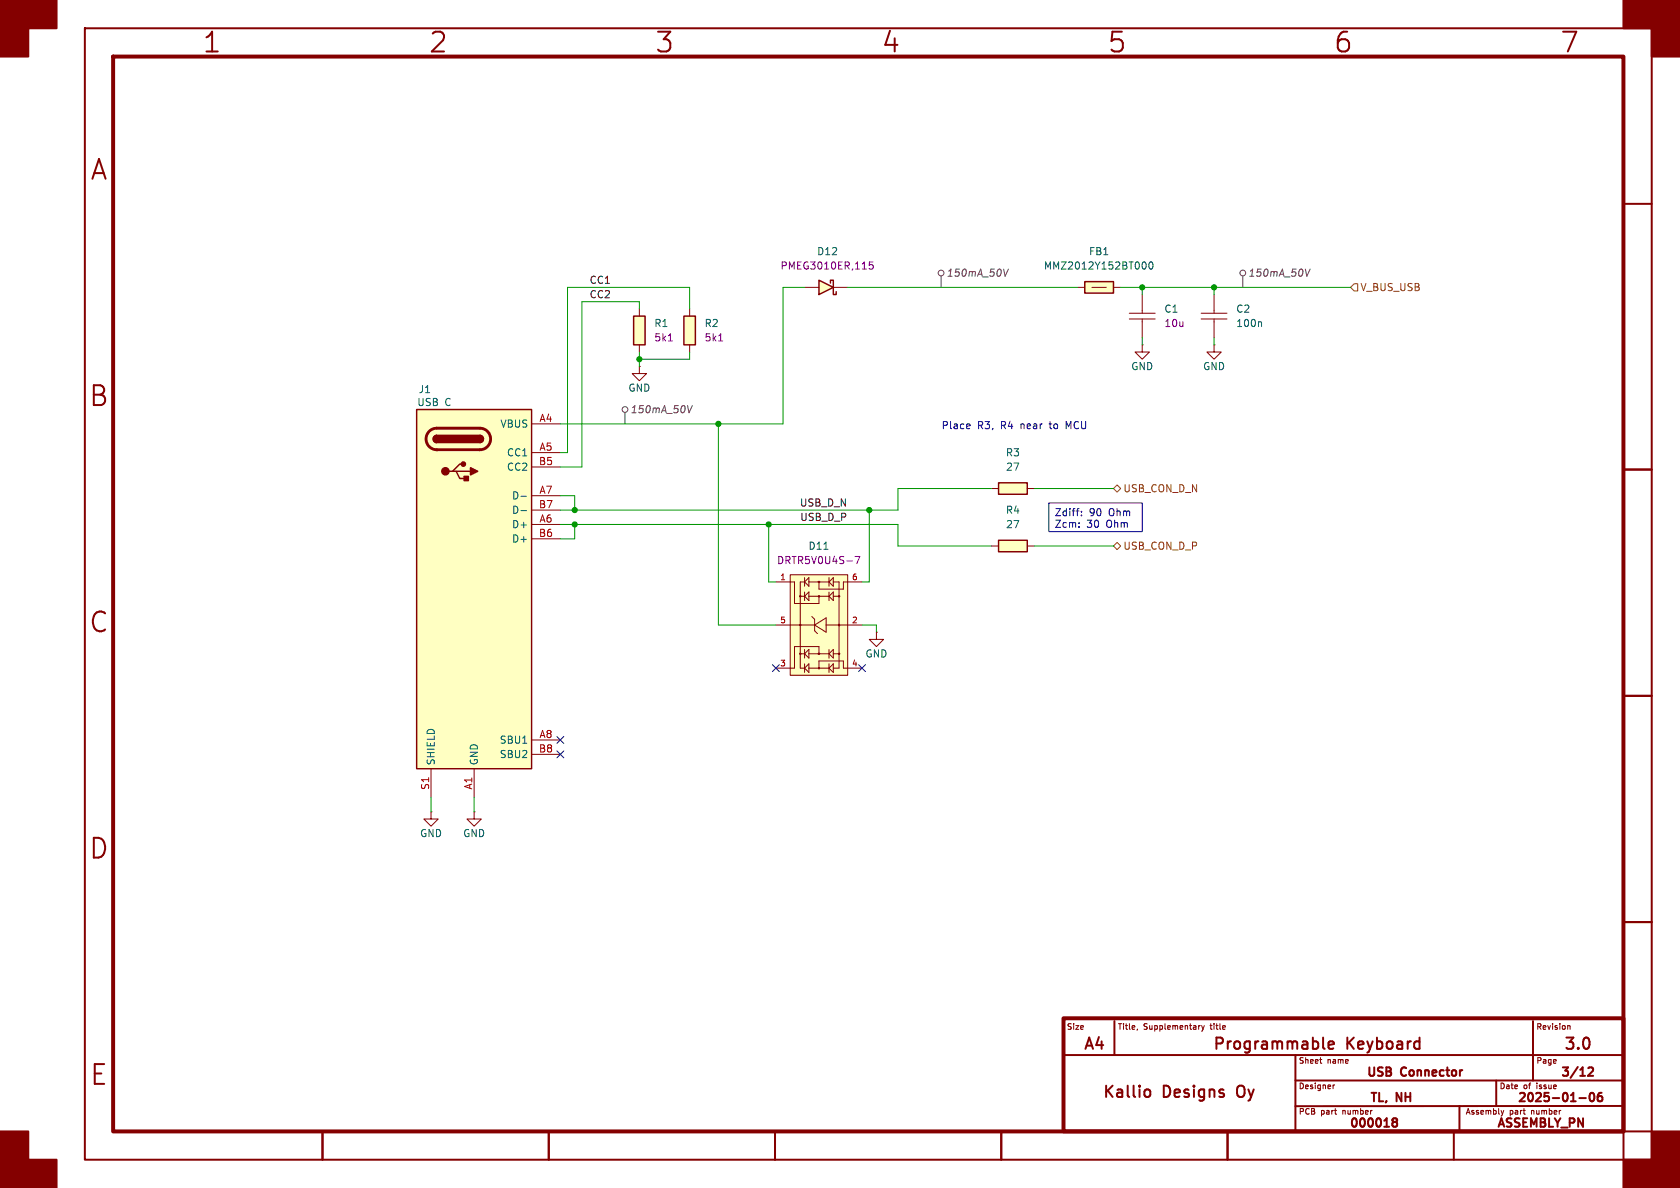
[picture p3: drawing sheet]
<svg xmlns="http://www.w3.org/2000/svg" width="297mm" height="210mm" viewBox="0 0 297 210" stroke-linecap="round" stroke-linejoin="round" font-family="sans-serif">
<g fill="none" stroke="#840000" stroke-width=".35">
<path d="M15 5h277v200h-277zM287 36h5M287 83h5M287 123h5M287 163h5M188 186.5h99M197 180.5v6M202.4 192.8a.54 .54 0 0 1 .5-.2 .54 .54 0 0 1 .5 .4v.5a.54 .54 0 0 1-.5 .4 .54 .54 0 0 1-.5-.2M229 186.5v13.5M229 191h58M233.9 183.4v1.7l.3 .3M234.9 184.7l.9-.1-.1-.4-.6-.1-.2 .3 .1 .9 .1 .1 .6-.1"/>
<path d="M246.4 198.3l-.3-.3 .3-.3 .5 .1 .1 .2-.3 .3M246.4 198.3l-.3 .3 .1 .4 .2 .2 .5-.1 .1-.2-.1-.4-.2-.2M246.4 198.3h.3M250.8 184.1l.2 .1M251 183.4v2M251 185.3l-.2 .1M258 195.5v4.5M258.5 189.2l-.3 .1M264.5 191v4.5M271 180.5v10.5M279.2 194.1h1.2M280.8 188.8l.6-.1 .2 .1v.3l-.9 1.1h.9"/>
<path d="M281.1 193.3l.3-.1a.81 .81 0 0 1 .5 .6 .81 .81 0 0 1-.3 .8l-.1 .1a.81 .81 0 0 1-.4-1.4zM283.1 193.2a.59 .59 0 0 0-.7 .6v.6l.2 .2 .4 .1 .2-.2 .1-.5-.2-.2h-.4l-.3 .2M287 195.5h-58M57 200v5M97 200v5M137 200v5M177 200v5M181 200h111M217 200v5M257 200v5M287 200v5"/>
</g>
<path d="M20 10h267v190h-267zM188 180h99v20h-99z" fill="none" stroke="#840000" stroke-width=".7"/>
<g fill="#840000" stroke="#840000" stroke-width=".35">
<path d="M0 0h10v5h-5v5h-5z"/>
<path d="M0 200h5v5h5v5h-10z"/>
<path d="M287 0h10v10h-5v-5h-5z"/>
<path d="M292 200h5v10h-10v-5h5z"/>
</g>
<g fill="none" stroke="#840000" stroke-width=".18">
<path d="M212.3 56.4h4.6M212.3 55.4h4.6M214.6 52.1v3.3M214.6 56.4v3.3M201.1 181.9l-.1 .2M212.1 181.3h.1M212.4 181.3l.3 .7M212.7 182l-.3 .3M212.9 181.3l-.2 .7M233.3 187.3h.4M233.6 188h.1M235.7 191.8v.7"/>
<path d="M236 191.8l-.3 .2M265.4 196.3l.2 .7M265.6 197l-.1 .2M265.8 196.3l-.2 .7M277.2 181.3h.3l.1 .7"/>
</g>
<path d="M222.8 56.9l.2 .2v.6" fill="none" stroke="#006464" stroke-width=".18"/>
<path d="M191.8 49.8h5v2h-5z" fill="#ffffc2"/>
<path d="M190.5 50.8h1.3M193 50.8h2.6M196.8 50.8h1.3" fill="none" stroke="#840000" stroke-width=".18"/>
<path d="M191.8 49.8h5v2h-5z" fill="none" stroke="#840000" stroke-width=".25"/>
<path d="M202.2 46.3a.68 .68 0 0 1 .4 .6 .68 .68 0 0 1-.4 .7M203.2 46.4l.2-.1a.68 .68 0 0 1 .5 .6 .68 .68 0 0 1-.5 .7l-.2-.2-.1-.3z" fill="none" stroke="#006464" stroke-width=".18"/>
<path d="M73.7 72.4h20.3v63.5h-20.3z" fill="#ffffc2"/>
<path d="M73.7 72.4h20.3v63.5h-20.3zM77.2 77a.64 .64 0 0 0-.6 .6 .64 .64 0 0 0 .6 .6M84.8 77a.63 .63 0 0 1 .7 .6 .63 .63 0 0 1-.7 .6M80 83.3h.6l.7 1.3h1.2M80.6 83.3h2.6M81.9 82h-.6l-1.3 1.3h-.6" fill="none" stroke="#840000" stroke-width=".25"/>
<g fill="#840000" stroke="#840000" stroke-width=".25">
<path d="M76.8 77.2l.4-.2v1.2a.64 .64 0 0 1-.6-.4 .64 .64 0 0 1 .2-.6z"/>
<path d="M82 84.2h.8v.8h-.8z"/>
<path d="M77.2 77h7.6v1.2h-7.6z"/>
<path d="M84.8 77a.63 .63 0 0 1 .7 .6 .63 .63 0 0 1-.7 .6z"/>
<path d="M83.2 82.7l1.3 .6-1.3 .6z"/>
<circle cx="78.7" cy="83.3" r=".63"/>
<circle cx="81.9" cy="82" r=".38"/>
</g>
<path d="M75.9 76.3l.5-.4 .6-.2h7.8a1.9 1.9 0 0 1 1.9 1.9 1.9 1.9 0 0 1-1.9 1.9h-7.6a1.91 1.91 0 0 1-1.7-1.2 1.91 1.91 0 0 1 .4-2z" fill="none" stroke="#840000" stroke-width=".51"/>
<path d="M94 74.9h5.1M94 80h5.1M94 92.7h5.1M94 87.6h5.1M94 82.6h5.1M94 95.3h5.1M94 90.2h5.1M76.2 135.9v5.1M83.8 135.9v5.1M94 130.8h5.1M94 133.4h5.1" fill="none" stroke="#840000" stroke-width=".18"/>
<path d="M92.1 87.7h1M92.1 90.3h1" fill="none" stroke="#006464" stroke-width=".18"/>
<path d="M139.7 101.6h10.2v17.8h-10.2z" fill="#ffffc2"/>
<g fill="none" stroke="#840000" stroke-width=".18">
<path d="M113 64.8v1.2h1.3l-1.3 1.3-1.2-1.3h1.2M113 64.8h.1M137.2 110.5h6.8M137.2 102.9h3.3v3.8h4.3v-1.3M139.7 101.6h10.2v17.8h-10.2zM141.5 115.6h.7M141.5 105.4h.7M142.2 102.9h-.7v15.2h.7M142.2 102.1v1.5M142.2 104.6v1.6M142.2 114.8v1.5M142.2 117.3v1.6"/>
<path d="M142.2 115.6l.8-.8v1.5zM142.2 105.4l.8-.8v1.6zM143 118.1h3.6M143 102.9h3.6M143 117.3v1.6l-.8-.8zM143 115.6h3.6M143 105.4h3.6M143 102.1v1.5l-.8-.7zM143.5 109l.5 .5v2l.5 .5M144 110.5l2-1.3v2.6zM144.8 115.6v-1.3h-4.3v3.8h-3.3M144.8 118.1v-1.3h4.3v1.3h3.3"/>
<path d="M144.8 102.9v1.2h4.3v-1.2h3.3M146 110.5h6.4M146.6 102.1v1.5M146.6 104.6v1.6M146.6 114.8v1.5M146.6 117.3v1.6M146.6 118.1l.7-.8v1.6zM146.6 102.9l.7-.8v1.5zM147.3 102.9h1v15.2h-1M147.3 115.6h1M147.3 105.4h1M147.3 114.8v1.5l-.7-.7z"/>
<path d="M147.3 104.6v1.6l-.7-.8zM76.2 143.5v1.3h1.3l-1.3 1.3-1.3-1.3h1.3M76.2 143.5h.1M83.8 143.5v1.3h1.3l-1.3 1.3-1.3-1.3h1.3M83.8 143.5h.1"/>
</g>
<g fill="#840000" stroke="#840000" stroke-width=".18">
<circle cx="141.5" cy="115.6" r=".13"/>
<circle cx="141.5" cy="110.5" r=".13"/>
<circle cx="141.5" cy="105.4" r=".13"/>
<circle cx="144.8" cy="118.1" r=".13"/>
<circle cx="144.8" cy="115.6" r=".13"/>
<circle cx="144.8" cy="105.4" r=".13"/>
<circle cx="144.8" cy="102.9" r=".13"/>
<circle cx="148.3" cy="115.6" r=".13"/>
<circle cx="148.3" cy="110.5" r=".13"/>
<circle cx="148.3" cy="105.4" r=".13"/>
</g>
<path d="M145.7 97.1h.7" fill="none" stroke="#006464" stroke-width=".18"/>
<path d="M151.2 98.4h.8l-.5 1.2" fill="none" stroke="#840084" stroke-width=".18"/>
<path d="M144.8 49.5l2.5 1.3-2.5 1.3z" fill="#ffffc2"/>
<path d="M144.8 49.5l2.5 1.3-2.5 1.3zM146.8 50v-.5h.5v2.6h.5v-.5" fill="none" stroke="#840000" stroke-width=".25"/>
<path d="M142.2 50.8h2.6M147.3 50.8h2.6" fill="none" stroke="#840000" stroke-width=".18"/>
<path d="M154.3 46.3h-.6v.6l.1-.1h.5l.1 .2-.1 .4-.2 .2-.4-.2" fill="none" stroke="#840084" stroke-width=".18"/>
<path d="M112 55.9h2v5.1h-2z" fill="#ffffc2"/>
<path d="M112 55.9h2v5.1h-2z" fill="none" stroke="#840000" stroke-width=".25"/>
<path d="M113 54.6v1.3M113 61v1.2M154.9 111.8v1.2h1.3l-1.3 1.3-1.2-1.3h1.2M154.9 111.8h.1" fill="none" stroke="#840000" stroke-width=".18"/>
<path d="M118.2 60.3h.7" fill="none" stroke="#840084" stroke-width=".18"/>
<path d="M120.9 55.9h2v5.1h-2z" fill="#ffffc2"/>
<path d="M120.9 55.9h2v5.1h-2z" fill="none" stroke="#840000" stroke-width=".25"/>
<path d="M121.9 54.6v1.3M199.6 56.4h4.6M199.6 55.4h4.6M201.9 52.1v3.3M201.9 56.4v3.3M121.9 61v1.2M201.9 61v1.2h1.3l-1.3 1.3-1.2-1.3h1.2M201.9 61h.1M214.6 61v1.2h1.3l-1.3 1.3-1.2-1.3h1.2M214.6 61h.1" fill="none" stroke="#840000" stroke-width=".18"/>
<path d="M127.1 60.3h.7" fill="none" stroke="#840084" stroke-width=".18"/>
<path d="M176.5 95.5h5.1v2h-5.1z" fill="#ffffc2"/>
<path d="M176.5 95.5h5.1v2h-5.1z" fill="none" stroke="#840000" stroke-width=".25"/>
<path d="M175.3 96.5h1.2M181.6 96.5h1.3" fill="none" stroke="#840000" stroke-width=".18"/>
<path d="M176.5 85.3h5.1v2.1h-5.1z" fill="#ffffc2"/>
<path d="M176.5 85.3h5.1v2.1h-5.1z" fill="none" stroke="#840000" stroke-width=".25"/>
<path d="M175.3 86.4h1.2M181.6 86.4h1.3" fill="none" stroke="#840000" stroke-width=".18"/>
<g fill="none" stroke="#484848" stroke-width=".18">
<path d="M166.4 48.8v2M178.3 47.6l-.6 1.2M219.7 48.8v2M231.6 47.6l-.6 1.2M110.5 72.9v2M122.4 71.7l-.6 1.3"/>
<circle cx="166.4" cy="48.3" r=".51"/>
<circle cx="219.7" cy="48.3" r=".51"/>
<circle cx="110.5" cy="72.4" r=".51"/>
</g>
<path d="M238.8 50.8l.6-.6h.6v1.2h-.6zM196.8 86.4l.7-.7 .6 .7-.6 .6zM196.8 96.5l.7-.6 .6 .6-.6 .7z" fill="none" stroke="#725600" stroke-width=".18"/>
<path d="M171.3 74.9l.2 .3-.6 .2M171.4 75.7l-.1 .1M188.9 75.4l-.4-.9v1.3M185.4 88.9h16.5v5.1h-16.5zM190.8 93.1v.1M190.8 92.4v.2M191.2 91.1v.1M191.2 90.4v.1" fill="none" stroke="#0000c2" stroke-width=".18"/>
<g fill="none" stroke="#009600" stroke-width=".18">
<path d="M113 54.6v-1.3h-10.1v29.3h-3.8M121.9 54.6v-3.8h-21.6v29.2h-1.2M142.2 50.8h-3.8v24.1h-39.3M149.9 50.8h40.6M198.1 50.8h40.7M201.9 50.8v1.3M201.9 59.7v1.3M214.6 50.8v1.3M214.6 59.7v1.3M113 62.2v2.6M121.9 62.2v1.3h-8.9M127 74.9v35.6h10.2"/>
<path d="M99.1 92.7h59.6v3.8h16.6M99.1 87.6h2.5v2.6M101.6 92.7v2.6h-2.5M135.9 92.7v10.2h1.3M153.7 90.2v12.7h-1.3M175.3 86.4h-16.6v3.8h-59.6M182.9 86.4h13.9M182.9 96.5h13.9M152.4 110.5h2.5v1.3M76.2 141v2.5M83.8 141v2.5"/>
</g>
<path d="M136.6 117.5l1.2 1.2M137.8 117.5l-1.2 1.2M151.8 117.5l1.2 1.2M153 117.5l-1.2 1.2M98.5 132.7l1.2 1.3M98.5 130.2l1.2 1.2M99.7 132.7l-1.2 1.3M99.7 130.2l-1.2 1.2" fill="none" stroke="#000084" stroke-width=".18"/>
<g fill="#009600" stroke="#009600" stroke-width=".18">
<circle cx="127" cy="74.9" r=".46"/>
<circle cx="101.6" cy="90.2" r=".46"/>
<circle cx="101.6" cy="92.7" r=".46"/>
<circle cx="113" cy="63.5" r=".46"/>
<circle cx="153.7" cy="90.2" r=".46"/>
<circle cx="201.9" cy="50.8" r=".46"/>
<circle cx="135.9" cy="92.7" r=".46"/>
<circle cx="214.6" cy="50.8" r=".46"/>
</g>
<g font-size="4.9" fill="#840000">
<text x="35.7" y="9.8">1</text>
<text x="75.7" y="9.8">2</text>
<text x="115.7" y="9.8">3</text>
<text x="155.7" y="9.8">4</text>
<text x="195.7" y="9.8">5</text>
<text x="235.7" y="9.8">6</text>
<text x="275.7" y="9.8">7</text>
<text x="15.8" y="32.3">A</text>
<text x="15.6" y="72.3">B</text>
<text x="15.6" y="112.3">C</text>
<text x="15.6" y="152.3">D</text>
<text x="15.7" y="192.3">E</text>
</g>
<g font-size="2.8" fill="#840000">
<text x="191.4" y="186">A4</text>
<text x="214.2" y="186">Programmable</text>
<text x="238" y="186">Keyboard</text>
<text x="276.3" y="186">3.0</text>
<text x="194.7" y="194.5">Kallio</text>
<text x="205.6" y="194.5">Designs</text>
<text x="219.3" y="194.5">Oy</text>
</g>
<g font-size="2.1" fill="#840000">
<text x="241.5" y="190.8">USB</text>
<text x="247.9" y="190.8">Connector</text>
<text x="275.7" y="190.8">3/12</text>
<text x="241.9" y="195.3">TL,</text>
<text x="246.9" y="195.3">NH</text>
<text x="268.1" y="195.3">2025-01-06</text>
<text x="238.3" y="199.8">000018</text>
<text x="264.4" y="199.8">ASSEMBLY_PN</text>
</g>
<g font-size="1.8" fill="#840084">
<text x="137.9" y="47.9">PMEG3010ER,115</text>
<text x="205.7" y="58">10u</text>
<text x="115.6" y="60.6">5k1</text>
<text x="124.5" y="60.6">5k1</text>
<text x="137.3" y="99.9">DRTR5V0U4S-7</text>
</g>
<g font-size="1.8" fill="#006464">
<text x="144.4" y="45.3">D12</text>
<text x="184.4" y="47.9">MMZ2012Y152BT000</text>
<text x="192.4" y="45.3">FB1</text>
<text x="115.6" y="58">R1</text>
<text x="124.5" y="58">R2</text>
<text x="205.7" y="55.5">C1</text>
<text x="218.4" y="55.5">C2</text>
<text x="218.4" y="58">100n</text>
<text x="199.9" y="65.6">GND</text>
<text x="212.6" y="65.6">GND</text>
<text x="73.7" y="72">USB</text>
<text x="73.9" y="69.7">J1</text>
<text x="78.7" y="72">C</text>
<text x="111" y="69.4">GND</text>
<text x="88.4" y="75.8">VBUS</text>
<text x="89.5" y="80.9">CC1</text>
<text x="89.5" y="83.4">CC2</text>
<text x="177.7" y="80.9">R3</text>
<text x="177.8" y="83.4">27</text>
<text x="90.4" y="88.5">D-</text>
<text x="90.4" y="93.6">D+</text>
<text x="90.4" y="91">D-</text>
<text x="177.7" y="91">R4</text>
<text x="177.8" y="93.6">27</text>
<text x="90.4" y="96.1">D+</text>
<text x="142.8" y="97.4">D11</text>
<text x="152.9" y="116.4">GND</text>
<text x="88.2" y="131.7">SBU1</text>
<text x="77.1" y="135.4" transform="rotate(-90 77.1 135.4)">SHIELD</text>
<text x="84.7" y="135.4" transform="rotate(-90 84.7 135.4)">GND</text>
<text x="88.2" y="134.2">SBU2</text>
<text x="74.2" y="148.2">GND</text>
<text x="81.8" y="148.2">GND</text>
</g>
<g font-size="1.8" fill="#0f0f0f">
<text x="104.1" y="50.3">CC1</text>
<text x="104.1" y="52.8">CC2</text>
<text x="141.3" y="89.6">USB_D_N</text>
<text x="141.4" y="92.2">USB_D_P</text>
</g>
<g font-size="1.8" fill="#484848">
<text x="167.3" y="49.1">150mA_50V</text>
<text x="220.6" y="49.1">150mA_50V</text>
<text x="111.4" y="73.3">150mA_50V</text>
</g>
<g font-size="1.8" fill="#725600">
<text x="240.4" y="51.7">V_BUS_USB</text>
<text x="198.5" y="87.2">USB_CON_D_N</text>
<text x="198.5" y="97.4">USB_CON_D_P</text>
</g>
<g font-size="1.8" fill="#a90000">
<text x="95.3" y="74.7">A4</text>
<text x="95.2" y="82.3">B5</text>
<text x="95.3" y="79.8">A5</text>
<text x="95.2" y="89.9">B7</text>
<text x="95.3" y="87.4">A7</text>
<text x="95.2" y="95">B6</text>
<text x="95.3" y="92.5">A6</text>
<text x="95.3" y="130.6">A8</text>
<text x="95.2" y="133.1">B8</text>
<text x="75.9" y="139.7" transform="rotate(-90 75.9 139.7)">S1</text>
<text x="83.6" y="139.7" transform="rotate(-90 83.6 139.7)">A1</text>
</g>
<g font-size="1.8" fill="#0000c2">
<text x="166.4" y="76">Place</text>
<text x="172.8" y="76">R3,</text>
<text x="177.1" y="76">R4</text>
<text x="180.7" y="76">near</text>
<text x="186.1" y="76">to</text>
<text x="189.1" y="76">MCU</text>
<text x="186.4" y="91.6">Zdiff:</text>
<text x="186.4" y="93.6">Zcm:</text>
<text x="192.1" y="93.6">30</text>
<text x="192.6" y="91.6">90</text>
<text x="195.7" y="93.6">Ohm</text>
<text x="196.2" y="91.6">Ohm</text>
</g>
<g font-size="1.4" fill="#a90000">
<text x="137.8" y="102.6">1</text>
<text x="150.5" y="102.6">6</text>
<text x="137.8" y="110.2">5</text>
<text x="150.5" y="110.2">2</text>
<text x="137.8" y="117.9">3</text>
<text x="150.5" y="117.9">4</text>
</g>
<g font-size="1.4" fill="#840000">
<text x="188.5" y="182.3">Size</text>
<text x="197.5" y="182.3">Title,</text>
<text x="202.3" y="182.3">Supplementary</text>
<text x="214.4" y="182.3">title</text>
<text x="271.5" y="182.3">Revision</text>
<text x="229.5" y="188.3">Sheet</text>
<text x="234.8" y="188.3">name</text>
<text x="271.5" y="188.3">Page</text>
<text x="229.5" y="192.8">Designer</text>
<text x="229.5" y="197.3">PCB</text>
<text x="233.6" y="197.3">part</text>
<text x="237.7" y="197.3">number</text>
<text x="259" y="197.3">Assembly</text>
<text x="265" y="192.8">Date</text>
<text x="267" y="197.3">part</text>
<text x="269.4" y="192.8">of</text>
<text x="271.1" y="197.3">number</text>
<text x="272" y="192.8">issue</text>
</g>
</svg>
